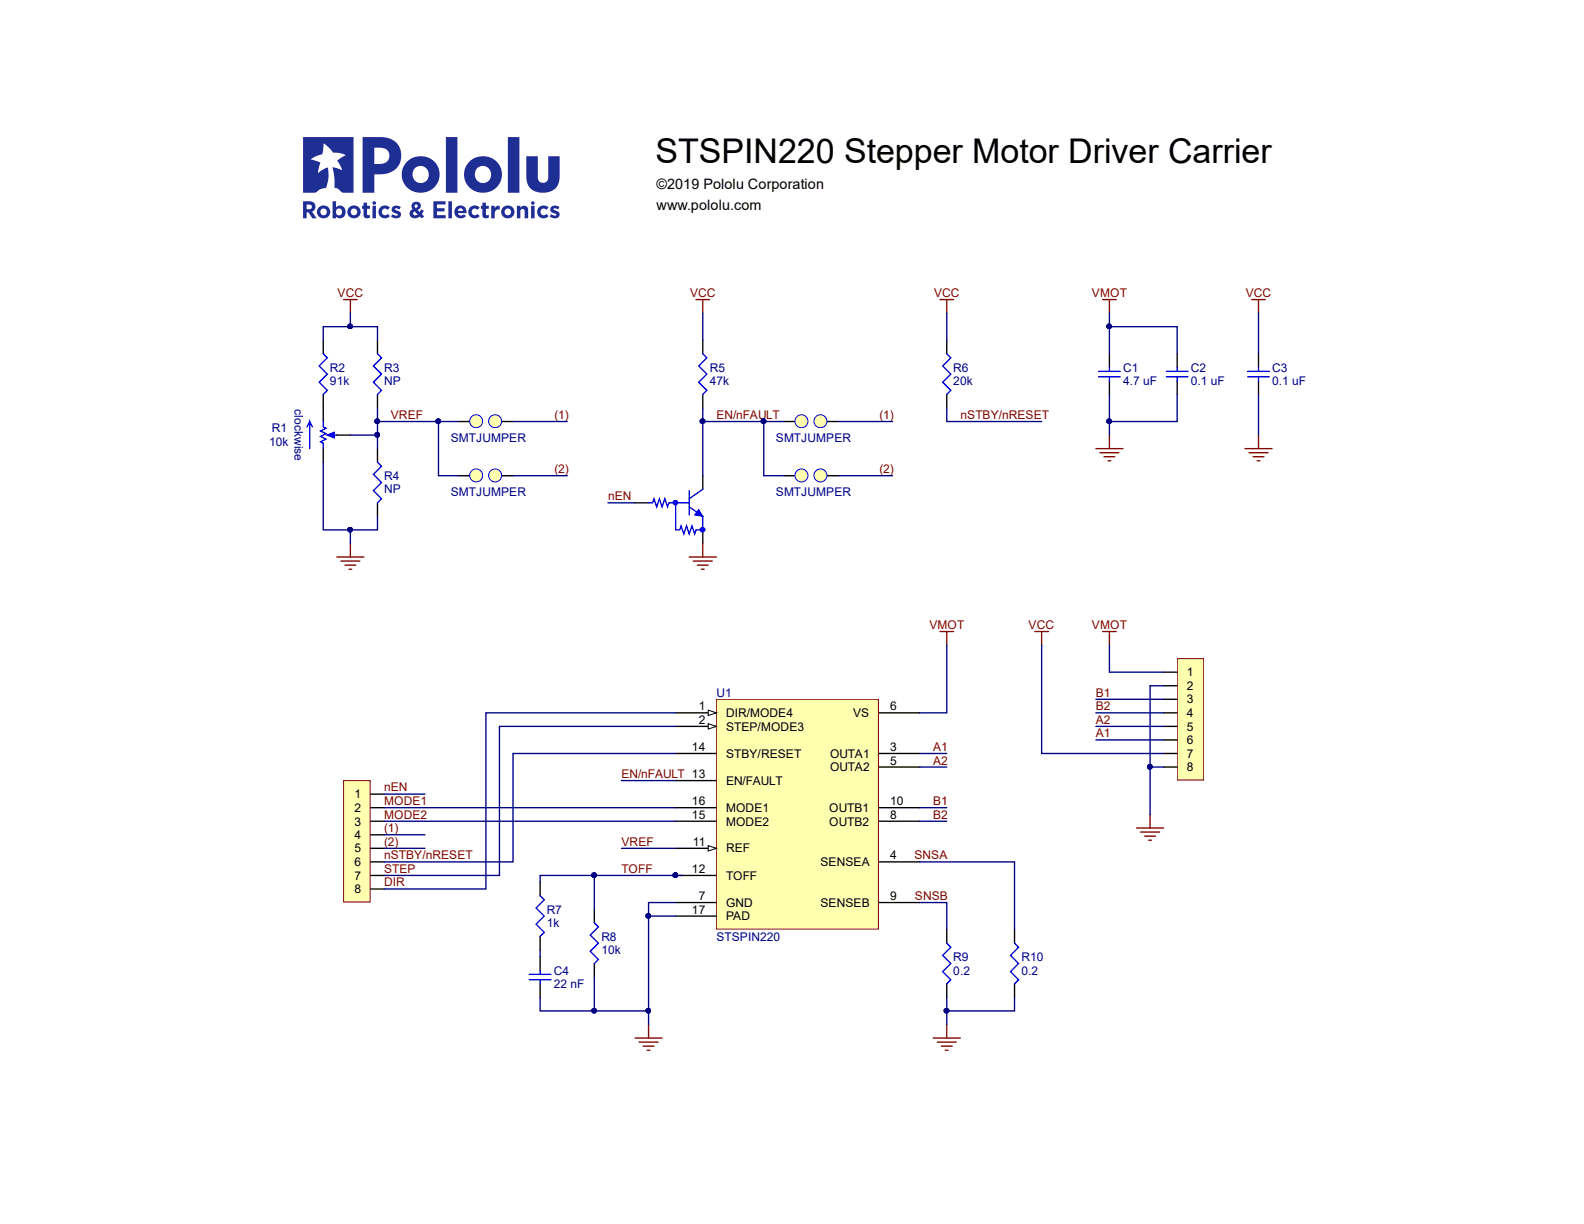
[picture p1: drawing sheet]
<svg xmlns="http://www.w3.org/2000/svg" width="279mm" height="216mm" viewBox="0 0 279 216" stroke-linecap="round" stroke-linejoin="round" font-family="sans-serif">
<path d="M207.6 116.2h4.7v21.4h-4.7z" fill="#ffffb0"/>
<path d="M207.6 116.2h4.7v21.4h-4.7z" fill="none" stroke="#800000" stroke-width=".18"/>
<path d="M205.3 118.6h2.3M205.3 121h2.3M205.3 125.7h2.3M205.3 123.3h2.3M205.3 128.1h2.3M205.3 130.5h2.3M205.3 132.9h2.3M205.3 135.3h2.3" fill="none" stroke="#000" stroke-width=".24"/>
<path d="M200.5 146.1h4.8M201.2 146.8h3.3M201.9 147.5h1.9M202.6 148.2h.5M202.9 143.7v2.4" fill="none" stroke="#800000" stroke-width=".24"/>
<path d="M60.6 137.7h4.7v21.4h-4.7z" fill="#ffffb0"/>
<path d="M60.6 137.7h4.7v21.4h-4.7z" fill="none" stroke="#800000" stroke-width=".18"/>
<g fill="none" stroke="#000" stroke-width=".24">
<path d="M57 60v2.4M57 69.6v2.4M66.6 60v2.4M66.6 69.6v2.4M66.6 79.1v2.4M138.3 74.4h2.4M145.5 74.4h2.4M195.7 62.4v2.4M195.7 67.2v2.4M207.6 62.4v2.4M207.6 67.2v2.4M222 62.4v2.4"/>
<path d="M222 67.2v2.4M66.6 88.7v2.4M65.4 140.1h2.4M65.4 142.5h2.4M65.4 147.2h2.4M65.4 144.9h2.4M65.4 149.6h2.4M65.4 152h2.4M65.4 154.4h2.4M65.4 156.8h2.4M104.8 160.4v2.4M104.8 170v2.3"/>
<path d="M167 164v2.4M167 173.5v2.4M179 164v2.4M179 173.5v2.4"/>
</g>
<g fill="none" stroke="#00f" stroke-width=".24">
<path d="M57 62.4l.7 .7-1.4 1.5 1.4 1.4-1.4 1.4 1.4 1.5-.7 .7M66.6 62.4l.7 .7-1.4 1.5 1.4 1.4-1.4 1.4 1.4 1.5-.7 .7M193.8 65.5h3.8M193.8 66.5h3.8M195.7 64.8v.7M195.7 66.5v.7M205.7 65.5h3.9M205.7 66.5h3.9M207.6 64.8v.7M207.6 66.5v.7M220.1 65.5h3.8M220.1 66.5h3.8"/>
<path d="M222 64.8v.7M222 66.5v.7M66.6 81.5l.7 .7-1.4 1.5 1.4 1.4-1.4 1.4 1.4 1.5-.7 .7M104.8 162.8l.8 .7-1.5 1.4 1.5 1.5-1.5 1.4 1.5 1.4-.8 .8M167 166.4l.7 .7-1.4 1.4 1.4 1.5-1.4 1.4 1.4 1.4-.7 .7M179 166.4l.7 .7-1.5 1.4 1.5 1.5-1.5 1.4 1.5 1.4-.7 .7"/>
</g>
<g fill="none" stroke="#800000" stroke-width=".24">
<path d="M60.6 52.8h2.4M61.8 52.8v2.4M194.5 52.8h2.4M195.7 52.8v2.4M220.8 52.8h2.4M222 52.8v2.4M193.3 79.1h4.8M194 79.8h3.4M195.7 76.7v2.4M219.6 79.1h4.8M220.3 79.8h3.4M222 76.7v2.4"/>
<path d="M59.4 98.3h4.8M60.1 99h3.4M60.8 99.7h2M61.8 95.9v2.4M194.7 80.6h1.9M195.4 81.3h.5M221 80.6h1.9M221.7 81.3h.5M61.6 100.4h.4M165.8 111.4h2.4M167 111.4v2.4M182.5 111.4h2.4"/>
<path d="M183.7 111.4v2.4M194.5 111.4h2.4M195.7 111.4v2.4M112 183.1h4.8M112.7 183.8h3.4M113.4 184.5h2M114.2 185.2h.4M114.4 180.7v2.4M164.6 183.1h4.8M165.3 183.8h3.4M166 184.5h2M166.8 185.2h.4"/>
<path d="M167 180.7v2.4"/>
</g>
<circle cx="144.7" cy="74.3" r="1.15" fill="#ffffb0"/>
<circle cx="144.7" cy="74.3" r="1.15" fill="none" stroke="#00f" stroke-width=".18"/>
<circle cx="141.4" cy="74.3" r="1.15" fill="#ffffb0"/>
<circle cx="141.4" cy="74.3" r="1.15" fill="none" stroke="#00f" stroke-width=".18"/>
<path d="M112 88.7h2.4M124 83.9v2.4M124 93.5v2.4" fill="none" stroke="#000" stroke-width=".24"/>
<path d="M121.6 89.4l2.4 1.7M121.6 86.5v4.3M124 86.3l-2.4 1.7" fill="none" stroke="#00f" stroke-width=".24"/>
<path d="M123.2 89.9l.8 1.2-1.5-.3z" fill="#00f"/>
<path d="M123.2 89.9l.8 1.2-1.5-.3z" fill="none" stroke="#00f" stroke-width=".18"/>
<path d="M114.4 88.7h.7l.3-.7 .4 1.4 .5-1.4 .5 1.4 .5-1.4 .4 1.4 .3-.7h3.6M119.2 88.7v4.8h.7l.2-.7 .5 1.4 .5-1.4 .5 1.4 .4-1.4 .5 1.4 .3-.7h1.2v-2.4" fill="none" stroke="#00f" stroke-width=".24"/>
<circle cx="119.1" cy="88.6" r=".43" fill="#00f"/>
<circle cx="119.1" cy="88.6" r=".43" fill="none" stroke="#00f" stroke-width=".18"/>
<circle cx="123.9" cy="93.4" r=".43" fill="#00f"/>
<circle cx="123.9" cy="93.4" r=".43" fill="none" stroke="#00f" stroke-width=".18"/>
<path d="M122.8 52.8h2.4M124 52.8v2.4M165.8 52.8h2.4M167 52.8v2.4M121.6 98.3h4.8M122.3 99h3.3M123 99.7h1.9M124 95.9v2.4M123.7 100.4h.5" fill="none" stroke="#800000" stroke-width=".24"/>
<path d="M57 72v2.4M57 79.1v2.4M124 60v2.4M124 69.6v2.4M167 60v2.4M167 69.6v2.4" fill="none" stroke="#000" stroke-width=".24"/>
<path d="M58.2 76.7h1.2M124 62.4l.7 .7-1.5 1.5 1.5 1.4-1.5 1.4 1.5 1.5-.7 .7M167 62.4l.7 .7-1.4 1.5 1.4 1.4-1.4 1.4 1.4 1.5-.7 .7" fill="none" stroke="#00f" stroke-width=".24"/>
<path d="M57.7 76.7l1.2-.4v.9z" fill="#00f"/>
<path d="M54.6 74.4l-.4 .9M55.1 75.3l-.5-.9v4.7M57 74.4v.9l.5 .2-1 .5 1 .5-1 .5 1 .5-1 .4 .5 .3v.9M57.7 76.7l1.2-.4v.9z" fill="none" stroke="#00f" stroke-width=".24"/>
<path d="M59.4 76.7h2.4M138.3 83.9h2.4M145.5 83.9h2.4" fill="none" stroke="#000" stroke-width=".24"/>
<circle cx="144.7" cy="83.9" r="1.15" fill="#ffffb0"/>
<circle cx="144.7" cy="83.9" r="1.15" fill="none" stroke="#00f" stroke-width=".18"/>
<circle cx="141.4" cy="83.9" r="1.15" fill="#ffffb0"/>
<circle cx="141.4" cy="83.9" r="1.15" fill="none" stroke="#00f" stroke-width=".18"/>
<path d="M80.9 74.4h2.4M88.1 74.4h2.4" fill="none" stroke="#000" stroke-width=".24"/>
<circle cx="87.3" cy="74.3" r="1.15" fill="#ffffb0"/>
<circle cx="87.3" cy="74.3" r="1.15" fill="none" stroke="#00f" stroke-width=".18"/>
<circle cx="84" cy="74.3" r="1.15" fill="#ffffb0"/>
<circle cx="84" cy="74.3" r="1.15" fill="none" stroke="#00f" stroke-width=".18"/>
<path d="M80.9 83.9h2.4M88.1 83.9h2.4" fill="none" stroke="#000" stroke-width=".24"/>
<circle cx="87.3" cy="83.9" r="1.15" fill="#ffffb0"/>
<circle cx="87.3" cy="83.9" r="1.15" fill="none" stroke="#00f" stroke-width=".18"/>
<circle cx="84" cy="83.9" r="1.15" fill="#ffffb0"/>
<circle cx="84" cy="83.9" r="1.15" fill="none" stroke="#00f" stroke-width=".18"/>
<path d="M126.4 123.3h28.5v40.6h-28.5z" fill="#ffffb0"/>
<path d="M126.4 123.3h28.5v40.6h-28.5z" fill="none" stroke="#800000" stroke-width=".18"/>
<path d="M119.2 125.7h7.2" fill="none" stroke="#000" stroke-width=".24"/>
<path d="M124.9 125.3l1.5 .4-1.5 .5z" fill="#fff"/>
<path d="M124.9 125.3l1.5 .4-1.5 .5z" fill="none" stroke="#000" stroke-width=".18"/>
<path d="M119.2 149.6h7.2M155 159.2h7.2" fill="none" stroke="#000" stroke-width=".24"/>
<path d="M124.9 149.2l1.5 .4-1.5 .5z" fill="#fff"/>
<path d="M124.9 149.2l1.5 .4-1.5 .5z" fill="none" stroke="#000" stroke-width=".18"/>
<path d="M119.2 128.1h7.2M155 125.7h7.2M119.2 144.9h7.2M119.2 142.5h7.2M155 152h7.2M155 144.9h7.2M155 142.5h7.2" fill="none" stroke="#000" stroke-width=".24"/>
<path d="M124.9 127.6l1.5 .5-1.5 .5z" fill="#fff"/>
<path d="M124.9 127.6l1.5 .5-1.5 .5z" fill="none" stroke="#000" stroke-width=".18"/>
<path d="M119.2 137.7h7.2M119.2 132.9h7.2M155 132.9h7.2M155 135.3h7.2M95.3 155.6v2.4M119.2 154.4h7.2M119.2 159.2h7.2M95.3 165.2v2.4M95.3 168.8v2.3M95.3 173.5v2.4M119.2 161.6h7.2" fill="none" stroke="#000" stroke-width=".24"/>
<path d="M95.3 158l.7 .7-1.4 1.5 1.4 1.4-1.4 1.4 1.4 1.5-.7 .7M93.4 171.9h3.8M93.4 172.8h3.8M95.3 171.1v.8M95.3 172.8v.7" fill="none" stroke="#00f" stroke-width=".24"/>
<path d="M205.3 121h-2.4v14.3h2.4" fill="none" stroke="#000080" stroke-width=".24"/>
<circle cx="202.8" cy="135.2" r=".43" fill="#000080"/>
<circle cx="202.8" cy="135.2" r=".43" fill="none" stroke="#000080" stroke-width=".18"/>
<path d="M202.9 135.3v8.4" fill="none" stroke="#000080" stroke-width=".24"/>
<circle cx="202.8" cy="135.2" r=".43" fill="#000080"/>
<circle cx="202.8" cy="135.2" r=".43" fill="none" stroke="#000080" stroke-width=".18"/>
<path d="M207.6 69.6v4.8h-11.9" fill="none" stroke="#000080" stroke-width=".24"/>
<circle cx="195.6" cy="74.3" r=".43" fill="#000080"/>
<circle cx="195.6" cy="74.3" r=".43" fill="none" stroke="#000080" stroke-width=".18"/>
<path d="M195.7 57.6h11.9v4.8" fill="none" stroke="#000080" stroke-width=".24"/>
<circle cx="195.6" cy="57.6" r=".43" fill="#000080"/>
<circle cx="195.6" cy="57.6" r=".43" fill="none" stroke="#000080" stroke-width=".18"/>
<path d="M61.8 93.5v2.4M195.7 113.8v4.8h9.6M119.2 125.7h-33.5v31.1h-17.9M119.2 128.1h-31.1v26.3h-20.3M193.3 130.5h12M193.3 128.1h12M193.3 125.7h12M193.3 123.3h12M67.8 142.5h51.4M67.8 144.9h51.4M67.8 147.2h7.2" fill="none" stroke="#000080" stroke-width=".24"/>
<circle cx="61.8" cy="93.4" r=".43" fill="#000080"/>
<circle cx="61.8" cy="93.4" r=".43" fill="none" stroke="#000080" stroke-width=".18"/>
<path d="M61.8 55.2v2.4h4.8v2.4" fill="none" stroke="#000080" stroke-width=".24"/>
<circle cx="61.8" cy="57.6" r=".43" fill="#000080"/>
<circle cx="61.8" cy="57.6" r=".43" fill="none" stroke="#000080" stroke-width=".18"/>
<path d="M61.8 57.6h-4.8v2.4" fill="none" stroke="#000080" stroke-width=".24"/>
<circle cx="61.8" cy="57.6" r=".43" fill="#000080"/>
<circle cx="61.8" cy="57.6" r=".43" fill="none" stroke="#000080" stroke-width=".18"/>
<path d="M66.6 76.7v2.4" fill="none" stroke="#000080" stroke-width=".24"/>
<circle cx="66.5" cy="76.7" r=".43" fill="#000080"/>
<circle cx="66.5" cy="76.7" r=".43" fill="none" stroke="#000080" stroke-width=".18"/>
<path d="M222 55.2v7.2M222 69.6v7.1M67.8 149.6h7.2M67.8 140.1h7.2M114.4 161.6h4.8" fill="none" stroke="#000080" stroke-width=".24"/>
<circle cx="114.4" cy="161.5" r=".43" fill="#000080"/>
<circle cx="114.4" cy="161.5" r=".43" fill="none" stroke="#000080" stroke-width=".18"/>
<path d="M124 55.2v4.8M124 74.4h14.3M147.9 74.4h9.5M107.2 88.7h4.8M183.7 113.8v19.1h21.6M109.6 137.7h9.6M119.2 132.9h-28.7v19.1h-22.7M109.6 149.6h9.6" fill="none" stroke="#000080" stroke-width=".24"/>
<circle cx="134.7" cy="74.3" r=".43" fill="#000080"/>
<circle cx="134.7" cy="74.3" r=".43" fill="none" stroke="#000080" stroke-width=".18"/>
<circle cx="123.9" cy="74.3" r=".43" fill="#000080"/>
<circle cx="123.9" cy="74.3" r=".43" fill="none" stroke="#000080" stroke-width=".18"/>
<path d="M167 55.2v4.8M167 72v2.4h16.7M179 175.9v2.4h-12" fill="none" stroke="#000080" stroke-width=".24"/>
<circle cx="166.9" cy="178.3" r=".43" fill="#000080"/>
<circle cx="166.9" cy="178.3" r=".43" fill="none" stroke="#000080" stroke-width=".18"/>
<path d="M57 81.5v12h9.6v-2.4" fill="none" stroke="#000080" stroke-width=".24"/>
<circle cx="61.8" cy="93.4" r=".43" fill="#000080"/>
<circle cx="61.8" cy="93.4" r=".43" fill="none" stroke="#000080" stroke-width=".18"/>
<path d="M66.6 72v4.7h-4.8" fill="none" stroke="#000080" stroke-width=".24"/>
<circle cx="66.5" cy="74.3" r=".43" fill="#000080"/>
<circle cx="66.5" cy="74.3" r=".43" fill="none" stroke="#000080" stroke-width=".18"/>
<circle cx="66.5" cy="76.7" r=".43" fill="#000080"/>
<circle cx="66.5" cy="76.7" r=".43" fill="none" stroke="#000080" stroke-width=".18"/>
<path d="M119.2 159.2h-4.8v21.5" fill="none" stroke="#000080" stroke-width=".24"/>
<circle cx="114.4" cy="161.5" r=".43" fill="#000080"/>
<circle cx="114.4" cy="161.5" r=".43" fill="none" stroke="#000080" stroke-width=".18"/>
<circle cx="114.4" cy="178.3" r=".43" fill="#000080"/>
<circle cx="114.4" cy="178.3" r=".43" fill="none" stroke="#000080" stroke-width=".18"/>
<path d="M124 72v11.9" fill="none" stroke="#000080" stroke-width=".24"/>
<circle cx="123.9" cy="74.3" r=".43" fill="#000080"/>
<circle cx="123.9" cy="74.3" r=".43" fill="none" stroke="#000080" stroke-width=".18"/>
<path d="M167 175.9v4.8" fill="none" stroke="#000080" stroke-width=".24"/>
<circle cx="166.9" cy="178.3" r=".43" fill="#000080"/>
<circle cx="166.9" cy="178.3" r=".43" fill="none" stroke="#000080" stroke-width=".18"/>
<path d="M195.7 69.6v7.1" fill="none" stroke="#000080" stroke-width=".24"/>
<circle cx="195.6" cy="74.3" r=".43" fill="#000080"/>
<circle cx="195.6" cy="74.3" r=".43" fill="none" stroke="#000080" stroke-width=".18"/>
<path d="M195.7 55.2v7.2" fill="none" stroke="#000080" stroke-width=".24"/>
<circle cx="195.6" cy="57.6" r=".43" fill="#000080"/>
<circle cx="195.6" cy="57.6" r=".43" fill="none" stroke="#000080" stroke-width=".18"/>
<path d="M66.6 74.4h14.3M90.5 74.4h9.6M90.5 83.9h9.6M147.9 83.9h9.5" fill="none" stroke="#000080" stroke-width=".24"/>
<circle cx="77.3" cy="74.3" r=".43" fill="#000080"/>
<circle cx="77.3" cy="74.3" r=".43" fill="none" stroke="#000080" stroke-width=".18"/>
<circle cx="66.5" cy="74.3" r=".43" fill="#000080"/>
<circle cx="66.5" cy="74.3" r=".43" fill="none" stroke="#000080" stroke-width=".18"/>
<path d="M77.3 74.4v9.5h3.6" fill="none" stroke="#000080" stroke-width=".24"/>
<circle cx="77.3" cy="74.3" r=".43" fill="#000080"/>
<circle cx="77.3" cy="74.3" r=".43" fill="none" stroke="#000080" stroke-width=".18"/>
<path d="M134.7 74.4v9.5h3.6" fill="none" stroke="#000080" stroke-width=".24"/>
<circle cx="134.7" cy="74.3" r=".43" fill="#000080"/>
<circle cx="134.7" cy="74.3" r=".43" fill="none" stroke="#000080" stroke-width=".18"/>
<path d="M167 113.8v11.9h-4.8M162.2 135.3h4.8M162.2 132.9h4.8M162.2 159.2h4.8v4.8M162.2 152h16.8v12M162.2 144.9h4.8M162.2 142.5h4.8M95.3 175.9v2.4h9.5" fill="none" stroke="#000080" stroke-width=".24"/>
<circle cx="104.8" cy="178.3" r=".43" fill="#000080"/>
<circle cx="104.8" cy="178.3" r=".43" fill="none" stroke="#000080" stroke-width=".18"/>
<path d="M104.8 154.4v6M95.3 167.6v1.2" fill="none" stroke="#000080" stroke-width=".24"/>
<circle cx="104.8" cy="154.4" r=".43" fill="#000080"/>
<circle cx="104.8" cy="154.4" r=".43" fill="none" stroke="#000080" stroke-width=".18"/>
<path d="M120.4 154.4h-25.1v1.2" fill="none" stroke="#000080" stroke-width=".24"/>
<circle cx="104.8" cy="154.4" r=".43" fill="#000080"/>
<circle cx="104.8" cy="154.4" r=".43" fill="none" stroke="#000080" stroke-width=".18"/>
<path d="M104.8 172.3v6h9.6" fill="none" stroke="#000080" stroke-width=".24"/>
<circle cx="114.4" cy="178.3" r=".43" fill="#000080"/>
<circle cx="114.4" cy="178.3" r=".43" fill="none" stroke="#000080" stroke-width=".18"/>
<circle cx="104.8" cy="178.3" r=".43" fill="#000080"/>
<circle cx="104.8" cy="178.3" r=".43" fill="none" stroke="#000080" stroke-width=".18"/>
<text font-size="9.8" fill="#1e2f94" x="53.5" y="34">R</text>
<text font-size="6" x="115.6" y="28.8">STSPIN220 Stepper Motor Driver Carrier</text>
<g font-size="2.5">
<text x="115.8" y="33.4">©2019 Pololu Corporation</text>
<text x="115.8" y="37">www.pololu.com</text>
</g>
<g font-size="2.1" fill="#800000">
<text x="59.5" y="52.4">VCC</text>
<text x="121.7" y="52.4">VCC</text>
<text x="164.8" y="52.4">VCC</text>
<text x="192.6" y="52.4">VMOT</text>
<text x="219.8" y="52.4">VCC</text>
<text x="68.9" y="73.9">VREF</text>
<text x="97.8" y="73.9">(1)</text>
<text x="126.4" y="73.9">EN/nFAULT</text>
<text x="155.1" y="73.9">(1)</text>
<text x="169.4" y="73.9">nSTBY/nRESET</text>
<text x="97.8" y="83.5">(2)</text>
<text x="155.1" y="83.5">(2)</text>
<text x="107.3" y="88.2">nEN</text>
<text x="163.9" y="110.9">VMOT</text>
<text x="181.4" y="110.9">VCC</text>
<text x="192.6" y="110.9">VMOT</text>
<text x="193.3" y="122.9">B1</text>
<text x="193.3" y="125.3">B2</text>
<text x="193.3" y="130.1">A1</text>
<text x="193.3" y="127.7">A2</text>
<text x="109.6" y="137.2">EN/nFAULT 13</text>
<text x="164.6" y="134.9">A2</text>
<text x="164.6" y="132.4">A1</text>
<text x="67.8" y="142">MODE1</text>
<text x="67.8" y="139.6">nEN</text>
<text x="164.6" y="142">B1</text>
<text x="67.8" y="144.4">MODE2</text>
<text x="67.8" y="146.8">(1)</text>
<text x="67.8" y="149.2">(2)</text>
<text x="109.6" y="149.2">VREF</text>
<text x="164.6" y="144.4">B2</text>
<text x="67.8" y="154">STEP</text>
<text x="67.8" y="151.5">nSTBY/nRESET</text>
<text x="109.6" y="154">TOFF</text>
<text x="161.3" y="151.5">SNSA</text>
<text x="67.8" y="156.4">DIR</text>
<text x="161.4" y="158.7">SNSB</text>
</g>
<g font-size="2.1" fill="#000080">
<text x="58.2" y="65.5">R2</text>
<text x="67.8" y="65.5">R3</text>
<text x="125.2" y="65.5">R5</text>
<text x="168.2" y="65.5">R6</text>
<text x="198.1" y="65.5">C1</text>
<text x="210" y="65.5">C2</text>
<text x="224.4" y="65.5">C3</text>
<text x="58.2" y="67.9">91k</text>
<text x="67.8" y="67.9">NP</text>
<text x="125.2" y="67.9">47k</text>
<text x="168.2" y="67.9">20k</text>
<text x="198.1" y="67.9">4.7 uF</text>
<text x="210" y="67.9">0.1 uF</text>
<text x="224.4" y="67.9">0.1 uF</text>
<text x="48" y="76.3">R1</text>
<text x="51.9" y="72.2" transform="rotate(90 51.9 72.2)">clockwise</text>
<text x="79.5" y="78">SMTJUMPER</text>
<text x="136.9" y="78">SMTJUMPER</text>
<text x="47.5" y="78.6">10k</text>
<text x="67.8" y="87">NP</text>
<text x="67.8" y="84.6">R4</text>
<text x="79.5" y="87.5">SMTJUMPER</text>
<text x="136.9" y="87.5">SMTJUMPER</text>
<text x="126.4" y="122.9">U1</text>
<text x="96.4" y="161.2">R7</text>
<text x="96.4" y="163.5">1k</text>
<text x="106.1" y="165.9">R8</text>
<text x="126.4" y="165.9">STSPIN220</text>
<text x="97.7" y="171.9">C4</text>
<text x="106.1" y="168.3">10k</text>
<text x="168.2" y="171.9">0.2</text>
<text x="168.2" y="169.5">R9</text>
<text x="180.2" y="171.9">0.2</text>
<text x="180.2" y="169.5">R10</text>
<text x="97.7" y="174.3">22 nF</text>
</g>
<g font-size="2.1">
<text x="209.3" y="119.3">1</text>
<text x="123.2" y="125.3">1</text>
<text x="157" y="125.3">6</text>
<text x="209.3" y="121.7">2</text>
<text x="209.3" y="124.1">3</text>
<text x="123.2" y="127.7">2</text>
<text x="128.1" y="126.5">DIR/MODE4</text>
<text x="128.1" y="128.9">STEP/MODE3</text>
<text x="150.5" y="126.5">VS</text>
<text x="209.3" y="126.5">4</text>
<text x="209.3" y="128.9">5</text>
<text x="209.3" y="131.2">6</text>
<text x="122.1" y="132.4">14</text>
<text x="128.1" y="133.7">STBY/RESET</text>
<text x="146.4" y="136.1">OUTA2</text>
<text x="146.4" y="133.7">OUTA1</text>
<text x="157" y="134.9">5</text>
<text x="157" y="132.4">3</text>
<text x="209.3" y="133.7">7</text>
<text x="209.3" y="136.1">8</text>
<text x="62.5" y="140.8">1</text>
<text x="62.5" y="143.2">2</text>
<text x="122.1" y="142">16</text>
<text x="128.1" y="143.2">MODE1</text>
<text x="128.1" y="138.4">EN/FAULT</text>
<text x="146.2" y="143.2">OUTB1</text>
<text x="157" y="142">10</text>
<text x="62.5" y="148">4</text>
<text x="62.5" y="145.6">3</text>
<text x="122.1" y="144.4">15</text>
<text x="122.2" y="149.2">11</text>
<text x="128.1" y="145.6">MODE2</text>
<text x="146.2" y="145.6">OUTB2</text>
<text x="157" y="144.4">8</text>
<text x="62.5" y="150.3">5</text>
<text x="62.5" y="152.8">6</text>
<text x="62.5" y="155.2">7</text>
<text x="122.1" y="154">12</text>
<text x="128.1" y="150.3">REF</text>
<text x="128.1" y="155.2">TOFF</text>
<text x="144.7" y="152.8">SENSEA</text>
<text x="157" y="151.5">4</text>
<text x="62.5" y="157.5">8</text>
<text x="122.1" y="161.2">17</text>
<text x="123.2" y="158.7">7</text>
<text x="128.1" y="159.9">GND</text>
<text x="144.7" y="159.9">SENSEB</text>
<text x="157" y="158.7">9</text>
<text x="128.1" y="162.4">PAD</text>
</g>
<text font-size="1.4" fill="#000080" x="118.5" y="154.8">PIU1012</text>
</svg>
